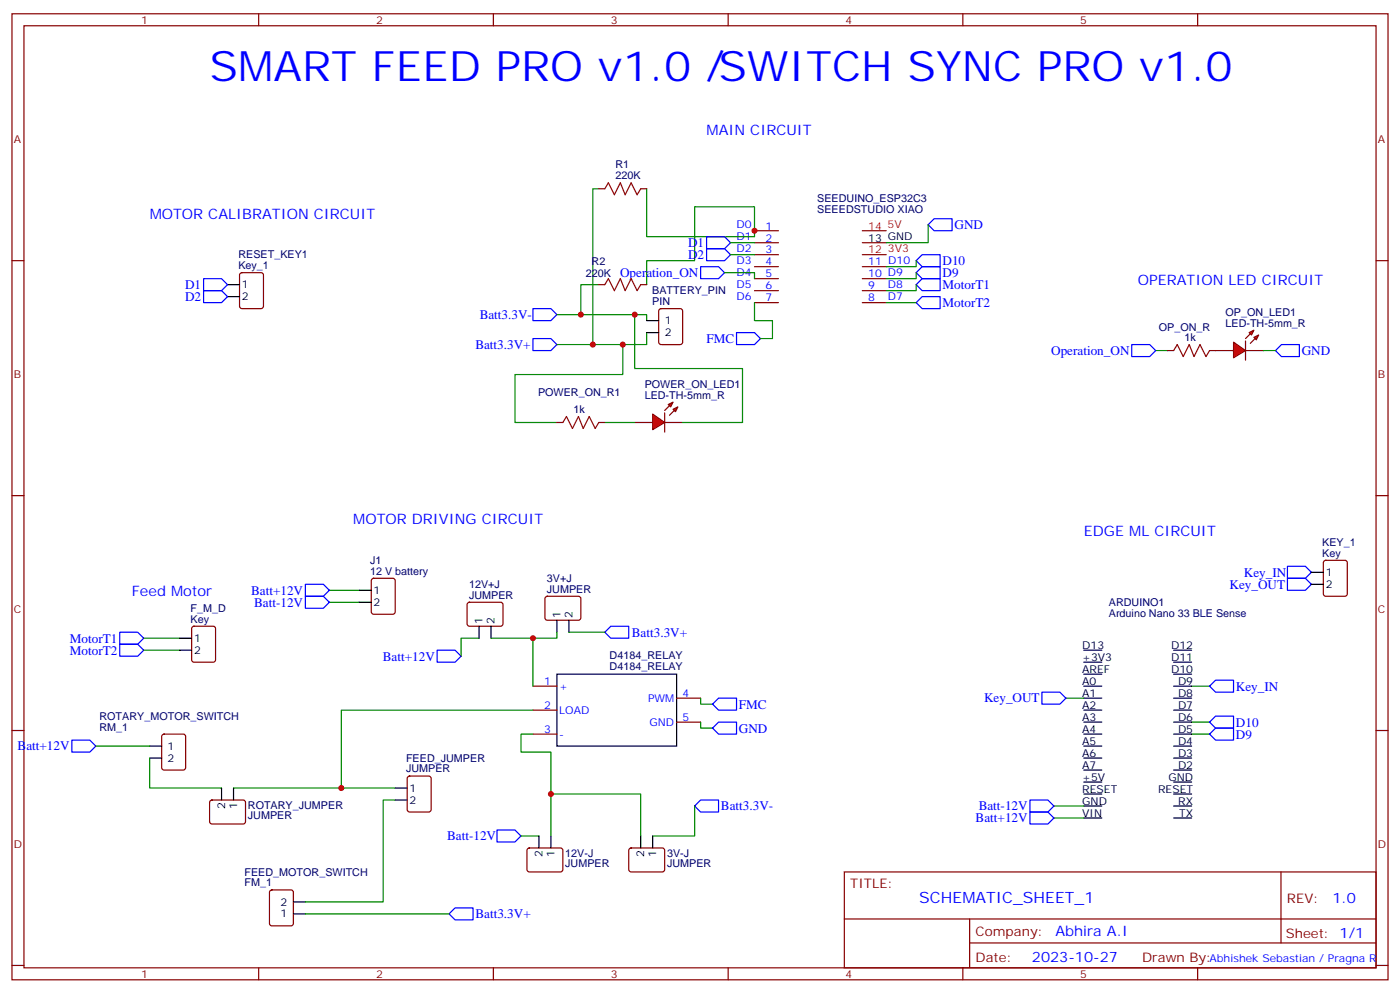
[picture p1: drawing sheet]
<svg xmlns="http://www.w3.org/2000/svg" width="412mm" height="292mm" viewBox="0 0 412 292" stroke-linecap="round" stroke-linejoin="round" font-family="sans-serif">
<g fill="none" stroke="#870000" stroke-width=".35">
<path d="M3.5 4.1h405.4v284.3h-405.4zM7.1 7.6h398.2v277.3h-398.2zM76.2 4.1v3.5M145.3 4.1v3.5M214.5 4.1v3.5M283.6 4.1v3.5M352.8 4.1v3.5M3.5 76.7h3.6M222.2 67.9h7.1M222.2 71.4h7.1M222.2 75h7.1M222.2 78.5h7.1"/>
<path d="M254 67.9h7.1M254 71.4h7.1M254 75h7.1M254 78.5h7.1M405.3 76.7h3.6M222.2 82h7.1M222.2 85.5h7.1M222.2 89.1h7.1M254 82h7.1M254 85.5h7.1M254 89.1h7.1M3.5 145.9h3.6"/>
<path d="M405.3 145.9h3.6M3.5 215h3.6M405.3 215h3.6M248.7 256.6h156.6v28.3h-156.6zM377.3 256.7v20.8M248.7 270.5h156.5M285.6 277.5h119.6M285.6 270.5v14.1M3.5 284.2h3.6M76.2 284.9v3.5M145.3 284.9v3.5M214.5 284.9v3.5"/>
<path d="M283.6 284.9v3.5M352.8 284.9v3.5M405.3 284.2h3.6"/>
</g>
<path d="M176.4 55.6h-1.8v45.8M190.5 55.6v14.1h31.7v-8.8h-17.6v15.8h-14.1v7.1M273.4 66.1v5.3h-12.3M164 92.6h26.5v1.8M176.4 83.8h-5.3v8.8M190.5 97.9v3.5h-26.5M222.2 89.1v5.3h5.3v5.3h-3.5M261.1 89.1h8.8M269.9 83.8v1.7h-8.8M42.3 187.9h10.6M42.3 191.4h10.6" fill="none" stroke="#008700" stroke-width=".35"/>
<path d="M273.4 66.1l1.8-1.7h5.3v3.5h-5.3zM157 90.8h5.3l1.7 1.8-1.7 1.8h-5.3zM157 99.7h5.3l1.7 1.7-1.7 1.8h-5.3zM217 97.9h5.2l1.8 1.8-1.8 1.7h-5.2zM269.9 83.8l1.7-1.8h5.3v3.5h-5.3zM271.6 87.3h5.3v3.5h-5.3l-1.7-1.7zM35.3 186.1h5.3l1.7 1.8-1.7 1.7h-5.3zM35.3 189.6h5.3l1.7 1.8-1.7 1.7h-5.3z" fill="none" stroke="#00f" stroke-width=".35"/>
<g fill="#f00" stroke="#870000" stroke-width=".35">
<path d="M192.3 121.9l3.5 2.5-3.5 2.1z"/>
<path d="M195.8 121.5v5.7z"/>
</g>
<g fill="#870000" stroke="#870000" stroke-width=".35">
<path d="M195.8 120.8l1.4-1.4z"/>
<path d="M197.2 122.2l1.4-1.4z"/>
</g>
<g fill="#f00" stroke="#870000" stroke-width=".35">
<path d="M196.8 119.1l1.5-.7-.7 1.4z"/>
<path d="M198.3 120.5l1.4-.7-.7 1.4z"/>
</g>
<path d="M187 124.4h5.3M195.8 124.4h5.3" fill="none" stroke="#870000" stroke-width=".35"/>
<path d="M187 92.6v15.9h31.7v15.9h-17.6M183.4 101.4v8.8h-31.7v14.2h12.3M178.2 124.4h8.8" fill="none" stroke="#008700" stroke-width=".35"/>
<g fill="#f00" stroke="#870000" stroke-width=".35">
<path d="M363.4 100.7l3.5 2.5-3.5 2.1z"/>
<path d="M366.9 100.4v5.6z"/>
</g>
<g fill="#870000" stroke="#870000" stroke-width=".35">
<path d="M368.3 98.2l-1.4 1.5z"/>
<path d="M368.3 101.1l1.4-1.4z"/>
</g>
<g fill="#f00" stroke="#870000" stroke-width=".35">
<path d="M367.9 97.9l1.5-.7-.7 1.4z"/>
<path d="M369.4 99.3l1.4-.7-.7 1.4z"/>
</g>
<g fill="none" stroke="#870000" stroke-width=".35">
<path d="M176.4 55.6h1.8M188.7 55.6h1.8M70.8 80.5l.5-.2h5.6l.7 .4v9.4l-.5 .7h-5.8l-.7-.4v-9.4zM176.4 83.8h1.8M188.7 83.8h1.8M194.3 91l.4-.2h5.7l.6 .5 .1 9.4-.5 .7h-5.9l-.6-.4-.1-9.5zM344 103.2h1.7M356.3 103.2h7.1M366.9 103.2h5.3M164 124.4h1.8M176.4 124.4h1.8M109.6 170.4l.5-.2h5.6l.7 .4v9.5l-.4 .6-5.9 .1-.7-.5v-9.4z"/>
<path d="M137.8 177.5l.5-.2h9.4l.5 .7-.1 5.9-.6 .4h-9.5l-.4-.7v-5.6zM160.7 175.7l.5-.2 9.5 .1 .4 .6-.1 5.9-.6 .5-9.5-.1-.4-.6v-5.7zM390.1 165.1l.4-.2h5.7l.6 .5 .1 9.4-.5 .7h-5.9l-.6-.5-.1-9.4zM56.7 184.5l.4-.2h5.7l.6 .5 .1 9.4-.5 .7h-5.9l-.6-.5-.1-9.4zM47.9 216.3l.4-.2h5.7l.6 .4 .1 9.5-.5 .6-5.9 .1-.6-.5-.1-9.4zM157 202h7M157 209h7M157 216.1h7M199.3 205.5h7.1M199.3 212.5h7.1M62 235.7l.4-.2h9.5l.4 .7v5.9l-.7 .4h-9.4l-.5-.7v-5.6zM120.2 228.6l.4-.2h5.7l.6 .5 .1 9.4-.5 .7h-5.9l-.6-.5-.1-9.4z"/>
<path d="M155.5 249.8l.4-.2h9.5l.4 .7-.1 5.9-.6 .4h-9.4l-.5-.7v-5.6zM185.4 249.8l.5-.2h9.5l.4 .7-.1 5.9-.6 .4h-9.5l-.4-.7v-5.6zM79.6 262.1l.5-.2h5.6l.7 .5v9.4l-.4 .7h-5.9l-.7-.4v-9.5z"/>
</g>
<g fill="none" stroke="#00f" stroke-width=".35">
<path d="M206.4 78.5h5.3l1.7 1.8-1.7 1.7h-5.3zM208.1 69.7h5.3l1.8 1.7-1.8 1.8h-5.3zM208.1 73.2h5.3l1.8 1.8-1.8 1.7h-5.3zM269.9 76.7l1.7-1.7h5.3v3.5h-5.3zM271.6 78.5h5.3v3.5h-5.3l-1.7-1.7zM60 82h5.3l1.7 1.8-1.7 1.7h-5.3zM60 85.5h5.3l1.7 1.8-1.7 1.8h-5.3zM333.4 101.4h5.3l1.7 1.8-1.7 1.8h-5.3zM375.7 103.2l1.8-1.8h5.3v3.6h-5.3zM90 175.5h5.2l1.8 1.8-1.8 1.7h-5.2zM90 172h5.2l1.8 1.7-1.8 1.8h-5.2zM379.2 170.2h5.3l1.8 1.8-1.8 1.7h-5.3z"/>
<path d="M379.2 166.7h5.3l1.8 1.8-1.8 1.7h-5.3zM128.8 191.4h5.3l1.7 1.7-1.7 1.8h-5.3zM178.2 186.1l1.7-1.8h5.3v3.6h-5.3zM21.2 217.8h5.3l1.7 1.8-1.7 1.8h-5.3zM209.9 207.3l1.8-1.8h5.3v3.5h-5.3zM209.9 214.3l1.8-1.8h5.3v3.6h-5.3zM306.9 203.7h5.3l1.8 1.8-1.8 1.8h-5.3zM356.3 216.1l1.8-1.8h5.3v3.5h-5.3zM356.3 202l1.8-1.8h5.3v3.5h-5.3zM358.1 210.8h5.3v3.5h-5.3l-1.8-1.8zM204.6 237.2l1.8-1.7h5.3v3.5h-5.3zM303.4 239h5.3l1.7 1.8-1.7 1.7h-5.3z"/>
<path d="M303.4 235.5h5.3l1.7 1.7-1.7 1.8h-5.3zM146.4 244.3h5.3l1.8 1.8-1.8 1.7h-5.3zM132.3 269l1.8-1.8h5.2v3.6h-5.2z"/>
</g>
<g fill="none" stroke="#008700" stroke-width=".35">
<path d="M215.2 71.4h7M215.2 75h7M269.9 76.7v1.8h-8.8M213.4 80.3h8.8v1.7M269.9 80.3v1.7h-8.8M340.4 103.2h3.6M372.2 103.2h3.5M97 177.3h8.8M97 173.7h8.8M141.1 187.9h-5.3v5.2M144.6 187.9h12.4v14.1M164 186.1v1.8h-7"/>
<path d="M167.6 186.1h10.6M28.2 219.6h15.9M157 209h-56.5v23h-31.7M157 216.1h-3.5v5.3h8.8v24.7M206.4 205.5v1.8h3.5M206.4 212.5v1.8h3.5M314 205.5h5.3M351 212.5h5.3M351 216.1h5.3M351 202h5.3M44.1 223.1v8.9h21.2M100.5 232h15.9"/>
<path d="M116.4 235.5h-3.5v30h-22.9M162.3 233.7h26.4v12.4M204.6 237.2v8.9h-12.3M310.4 237.2h8.9M153.5 246.1h5.2M310.4 240.8h8.9M90 269h42.3"/>
</g>
<path d="M178.2 55.6l1-1.8 1.8 3.5 1.7-3.5 1.4 3.5 1.8-3.5 1.8 3.5 1-1.7M178.2 83.8l1-1.8 1.8 3.5 1.7-3.5 1.4 3.5 1.8-3.5 1.8 3.5 1-1.7M345.7 103.2l1.1-1.8 1.7 3.6 1.8-3.6 1.4 3.6 1.8-3.6 1.7 3.6 1.1-1.8M165.8 124.4l1.1-1.8 1.7 3.5 1.8-3.5 1.4 3.5 1.8-3.5 1.7 3.5 1.1-1.7" fill="none" stroke="#a10000" stroke-width=".35"/>
<g fill="none" stroke="#000" stroke-width=".35">
<path d="M67 83.8h3.6M67 87.3h3.6M190.5 94.4h3.5M190.5 97.9h3.5M105.8 173.7h3.6M105.8 177.3h3.6M386.3 168.5h3.5M386.3 172h3.5M52.9 191.4h3.5M52.9 187.9h3.5M141.1 184.3v3.6M144.6 184.3v3.6"/>
<path d="M164 198.4h35.3v21.2h-35.3zM164 182.6v3.5M167.6 182.6v3.5M319.3 191.4h5.3M319.3 194.9h5.3M319.3 198.4h5.3M345.7 191.4h5.3M345.7 194.9h5.3M345.7 198.4h5.3M44.1 219.6h3.5M319.3 202h5.3M319.3 205.5h5.3"/>
<path d="M319.3 209h5.3M319.3 212.5h5.3M319.3 216.1h5.3M319.3 219.6h5.3M345.7 202h5.3M345.7 205.5h5.3M345.7 209h5.3M345.7 212.5h5.3M345.7 216.1h5.3M345.7 219.6h5.3M44.1 223.1h3.5M65.3 232v3.5"/>
<path d="M68.8 232v3.5M116.4 232h3.5M116.4 235.5h3.5M319.3 223.1h5.3M319.3 226.7h5.3M319.3 230.2h5.3M319.3 233.7h5.3M319.3 237.2h5.3M345.7 223.1h5.3M345.7 226.7h5.3M345.7 230.2h5.3M345.7 233.7h5.3"/>
<path d="M345.7 237.2h5.3M158.7 246.1v3.5M162.3 246.1v3.5M188.7 246.1v3.5M192.3 246.1v3.5M319.3 240.8h5.3M345.7 240.8h5.3M86.4 269h3.6M86.4 265.5h3.6"/>
</g>
<g fill="#c00">
<circle cx="222.3" cy="67.9" r=".88"/>
<circle cx="174.6" cy="101.4" r=".88"/>
<circle cx="171.1" cy="92.6" r=".88"/>
<circle cx="183.4" cy="101.4" r=".88"/>
<circle cx="187" cy="92.6" r=".88"/>
<circle cx="157" cy="187.9" r=".88"/>
<circle cx="162.3" cy="233.7" r=".88"/>
<circle cx="100.5" cy="232" r=".88"/>
</g>
<text font-size="12.3" fill="#00f" x="61.7" y="23.8">SMART FEED PRO v1.0 /SWITCH SYNC PRO v1.0</text>
<text font-size="4.6" fill="#00f" x="270.8" y="265.7">SCHEMATIC_SHEET_1</text>
<g font-size="4.2" fill="#00f">
<text x="208.1" y="39.7">MAIN CIRCUIT</text>
<text x="44.1" y="64.4">MOTOR CALIBRATION CIRCUIT</text>
<text x="335.1" y="83.8">OPERATION LED CIRCUIT</text>
<text x="104.1" y="154.3">MOTOR DRIVING CIRCUIT</text>
<text x="319.3" y="157.9">EDGE ML CIRCUIT</text>
<text x="38.8" y="175.5">Feed Motor</text>
<text x="392.5" y="265.9">1.0</text>
<text x="310.9" y="275.5">Abhira A.I</text>
<text x="304" y="283.3">2023-10-27</text>
</g>
<g font-size="3.9" fill="#00f">
<text x="281.2" y="67.4">GND</text>
<text x="202.7" y="72.7">D1</text>
<text x="202.7" y="76.2">D2</text>
<text x="182.7" y="81.5">Operation_ON</text>
<text x="277.6" y="78">D10</text>
<text x="277.6" y="81.6">D9</text>
<text x="54.5" y="85">D1</text>
<text x="54.5" y="88.6">D2</text>
<text x="277.6" y="85.1">MotorT1</text>
<text x="141.3" y="93.9">Batt3.3V-</text>
<text x="277.6" y="90.4">MotorT2</text>
<text x="208.1" y="100.9">FMC</text>
<text x="140" y="102.7">Batt3.3V+</text>
<text x="309.7" y="104.5">Operation_ON</text>
<text x="383.5" y="104.5">GND</text>
<text x="362.2" y="173.2">Key_OUT</text>
<text x="366.4" y="169.7">Key_IN</text>
<text x="74" y="175">Batt+12V</text>
<text x="74.9" y="178.5">Batt-12V</text>
<text x="20.6" y="189.1">MotorT1</text>
<text x="186.1" y="187.4">Batt3.3V+</text>
<text x="20.6" y="192.7">MotorT2</text>
<text x="112.8" y="194.4">Batt+12V</text>
<text x="364.1" y="203.3">Key_IN</text>
<text x="217.7" y="208.5">FMC</text>
<text x="289.9" y="206.8">Key_OUT</text>
<text x="217.7" y="215.6">GND</text>
<text x="364.1" y="213.9">D10</text>
<text x="5.2" y="220.9">Batt+12V</text>
<text x="364.1" y="217.4">D9</text>
<text x="212.4" y="238.5">Batt3.3V-</text>
<text x="288.3" y="238.5">Batt-12V</text>
<text x="287.4" y="242">Batt+12V</text>
<text x="131.7" y="247.2">Batt-12V</text>
<text x="140" y="270.3">Batt3.3V+</text>
</g>
<g font-size="3.9" fill="#800">
<text x="250.5" y="261.2">TITLE:</text>
<text x="379.1" y="265.9">REV:</text>
<text x="287.4" y="275.4">Company:</text>
<text x="378.7" y="276">Sheet: 1/1</text>
<text x="287.4" y="283.1">Date:</text>
<text x="336.4" y="283.2">Drawn By:</text>
</g>
<g font-size="3.2" fill="#800">
<text x="41.6" y="7.1">1</text>
<text x="110.8" y="7.1">2</text>
<text x="179.9" y="7.1">3</text>
<text x="249.1" y="7.1">4</text>
<text x="318.2" y="7.1">5</text>
<text x="4.1" y="42.2">A</text>
<text x="405.9" y="42.2">A</text>
<text x="4.1" y="111.3">B</text>
<text x="405.9" y="111.3">B</text>
<text x="4.1" y="180.4">C</text>
<text x="405.9" y="180.4">C</text>
<text x="4.1" y="249.6">D</text>
<text x="405.9" y="249.6">D</text>
<text x="41.6" y="287.9">1</text>
<text x="110.8" y="287.9">2</text>
<text x="179.9" y="287.9">3</text>
<text x="249.1" y="287.9">4</text>
<text x="318.2" y="287.9">5</text>
</g>
<g font-size="3.2" fill="#000080">
<text x="181.3" y="52.7">220K</text>
<text x="181.3" y="49.6">R1</text>
<text x="240.7" y="59.6">SEEDUINO_ESP32C3</text>
<text x="240.7" y="62.8">SEEEDSTUDIO XIAO</text>
<text x="70.2" y="75.9">RESET_KEY1</text>
<text x="174.3" y="77.9">R2</text>
<text x="70.2" y="79.2">Key_1</text>
<text x="172.5" y="81.4">220K</text>
<text x="192.1" y="89.8">PIN</text>
<text x="192.1" y="86.6">BATTERY_PIN</text>
<text x="361" y="93">OP_ON_LED1</text>
<text x="341.4" y="97.3">OP_ON_R</text>
<text x="348.9" y="100.4">1k</text>
<text x="361" y="96.1">LED-TH-5mm_R</text>
<text x="158.5" y="116.6">POWER_ON_R1</text>
<text x="189.9" y="117.3">LED-TH-5mm_R</text>
<text x="189.9" y="114.1">POWER_ON_LED1</text>
<text x="169" y="121.5">1k</text>
<text x="389.5" y="160.6">KEY_1</text>
<text x="109" y="165.9">J1</text>
<text x="389.5" y="163.9">Key</text>
<text x="109" y="169.2">12 V battery</text>
<text x="138.2" y="173">12V+J</text>
<text x="161.1" y="171.3">3V+J</text>
<text x="138.2" y="176.2">JUMPER</text>
<text x="161.1" y="174.4">JUMPER</text>
<text x="326.6" y="178.2">ARDUINO1</text>
<text x="56.1" y="183.3">Key</text>
<text x="56.1" y="180">F_M_D</text>
<text x="326.6" y="181.5">Arduino Nano 33 BLE Sense</text>
<text x="179.6" y="197.1">D4184_RELAY</text>
<text x="179.6" y="193.9">D4184_RELAY</text>
<text x="29.3" y="215">RM_1</text>
<text x="29.3" y="211.8">ROTARY_MOTOR_SWITCH</text>
<text x="119.6" y="227.4">JUMPER</text>
<text x="119.6" y="224.2">FEED_JUMPER</text>
<text x="73" y="238">ROTARY_JUMPER</text>
<text x="73" y="241.2">JUMPER</text>
<text x="72" y="257.7">FEED_MOTOR_SWITCH</text>
<text x="166.5" y="255.3">JUMPER</text>
<text x="166.5" y="252.1">12V-J</text>
<text x="196.5" y="255.3">JUMPER</text>
<text x="196.5" y="252.1">3V-J</text>
<text x="72" y="260.9">FM_1</text>
</g>
<g font-size="3.2" fill="#00f">
<text x="217" y="67.2">D0</text>
<text x="217" y="70.7">D1</text>
<text x="225.5" y="67.6">1</text>
<text x="225.5" y="71.1">2</text>
<text x="217" y="74.3">D2</text>
<text x="217" y="77.8">D3</text>
<text x="225.5" y="74.6">3</text>
<text x="217" y="81.3">D4</text>
<text x="225.5" y="78.1">4</text>
<text x="225.5" y="81.7">5</text>
<text x="255.8" y="78.1">11 D10</text>
<text x="255.8" y="81.7">10 D9</text>
<text x="217" y="84.8">D5</text>
<text x="217" y="88.4">D6</text>
<text x="225.5" y="85.2">6</text>
<text x="225.5" y="88.7">7</text>
<text x="255.8" y="85.2">9</text>
<text x="255.8" y="88.7">8</text>
<text x="261.5" y="84.8">D8</text>
<text x="261.5" y="88.4">D7</text>
<text x="160.3" y="201.6">1</text>
<text x="164.7" y="203">+</text>
<text x="160.3" y="208.7">2</text>
<text x="190.9" y="206.6">PWM</text>
<text x="201.1" y="205.1">4</text>
<text x="160.3" y="215.7">3</text>
<text x="164.7" y="210.1">LOAD</text>
<text x="191.3" y="213.6">GND</text>
<text x="201.1" y="212.2">5</text>
<text x="164.7" y="217.1">-</text>
<text x="356.3" y="283.1">Abhishek Sebastian / Pragna R</text>
</g>
<g font-size="3.2" fill="#f00">
<text x="255.8" y="67.6">14</text>
<text x="261.5" y="67.2">5V</text>
<text x="255.8" y="74.6">12</text>
<text x="261.6" y="74.3">3V3</text>
</g>
<g font-size="3.2">
<text x="255.8" y="71.1">13 GND</text>
<text x="71.3" y="84.8">1</text>
<text x="71.3" y="88.4">2</text>
<text x="195.8" y="95.4">1</text>
<text x="195.8" y="99">2</text>
<text x="390.5" y="169.5">1</text>
<text x="390.5" y="173">2</text>
<text x="110.1" y="174.8">1</text>
<text x="110.1" y="178.3">2</text>
<text x="142.2" y="183.6" transform="rotate(-90 142.2 183.6)">1</text>
<text x="145.7" y="183.6" transform="rotate(-90 145.7 183.6)">2</text>
<text x="165.1" y="181.9" transform="rotate(-90 165.1 181.9)">1</text>
<text x="168.6" y="181.9" transform="rotate(-90 168.6 181.9)">2</text>
<text x="57.1" y="188.9">1</text>
<text x="318.8" y="191">D13</text>
<text x="345" y="191">D12</text>
<text x="57.1" y="192.4">2</text>
<text x="318.8" y="194.6">+3V3</text>
<text x="345" y="194.6">D11</text>
<text x="318.8" y="198.1">AREF</text>
<text x="318.8" y="201.6">A0</text>
<text x="345" y="198.1">D10</text>
<text x="347" y="201.6">D9</text>
<text x="318.8" y="205.1">A1</text>
<text x="318.8" y="208.7">A2</text>
<text x="347" y="208.7">D7</text>
<text x="347" y="205.1">D8</text>
<text x="318.8" y="212.2">A3</text>
<text x="318.8" y="215.7">A4</text>
<text x="347" y="215.7">D5</text>
<text x="347" y="212.2">D6</text>
<text x="49.4" y="220.7">1</text>
<text x="318.8" y="219.3">A5</text>
<text x="347" y="219.3">D4</text>
<text x="49.4" y="224.2">2</text>
<text x="318.8" y="222.8">A6</text>
<text x="318.8" y="226.3">A7</text>
<text x="347" y="226.3">D2</text>
<text x="347" y="222.8">D3</text>
<text x="120.6" y="233">1</text>
<text x="318.8" y="229.8">+5V</text>
<text x="318.8" y="233.4">RESET</text>
<text x="341.1" y="233.4">RESET</text>
<text x="344.2" y="229.8">GND</text>
<text x="66.3" y="238.2" transform="rotate(-90 66.3 238.2)">2</text>
<text x="69.8" y="238.2" transform="rotate(-90 69.8 238.2)">1</text>
<text x="120.6" y="236.5">2</text>
<text x="318.8" y="236.9">GND</text>
<text x="347.1" y="236.9">RX</text>
<text x="318.8" y="240.4">VIN</text>
<text x="347.3" y="240.4">TX</text>
<text x="159.8" y="252.3" transform="rotate(-90 159.8 252.3)">2</text>
<text x="163.3" y="252.3" transform="rotate(-90 163.3 252.3)">1</text>
<text x="189.8" y="252.3" transform="rotate(-90 189.8 252.3)">2</text>
<text x="193.3" y="252.3" transform="rotate(-90 193.3 252.3)">1</text>
<text x="82.6" y="266.5">2</text>
<text x="82.6" y="270.1">1</text>
</g>
</svg>
